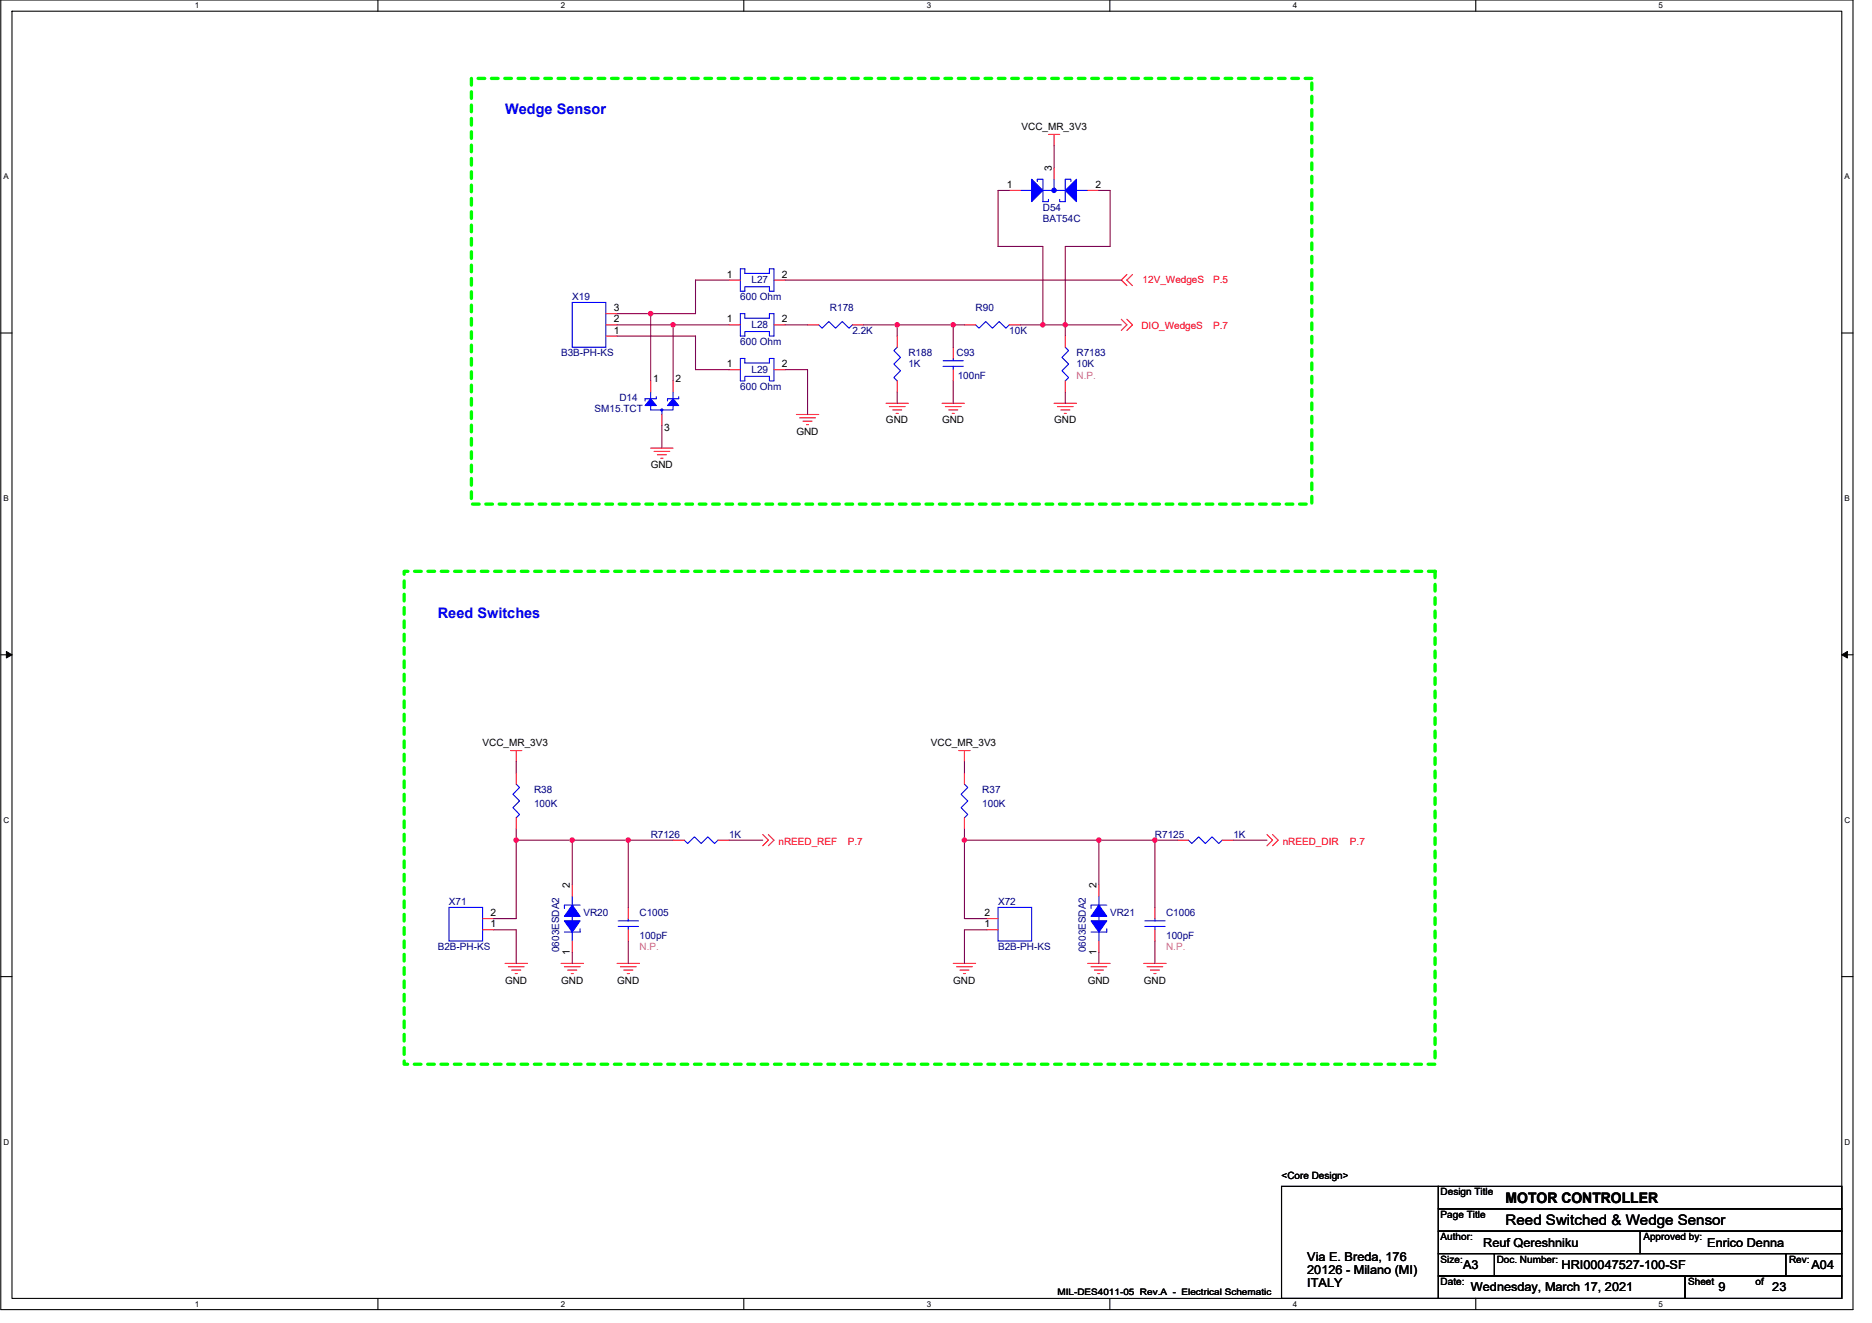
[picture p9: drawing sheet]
<svg xmlns="http://www.w3.org/2000/svg" width="297mm" height="210mm" viewBox="0 0 297 210" stroke-linecap="round" stroke-linejoin="round" font-family="sans-serif">
<path d="M.1 0h293.9v207.9h-293.9zM1.9 1.8h290.3v204.3h-290.3z" fill="none" stroke="#000" stroke-width=".17"/>
<g fill="#fff">
<path d="M30.9 .2h.7v1.4h-.7z"/>
<path d="M30.9 206.3h.7v1.4h-.7z"/>
</g>
<path d="M60 0v1.8M60 206.1v1.8" fill="none" stroke="#000" stroke-width=".17"/>
<g fill="#fff">
<path d="M89 .2h.7v1.4h-.7z"/>
<path d="M89 206.3h.7v1.4h-.7z"/>
</g>
<path d="M118 0v1.8M118 206.1v1.8" fill="none" stroke="#000" stroke-width=".17"/>
<g fill="#fff">
<path d="M147 .2h.7v1.4h-.7z"/>
<path d="M147 206.3h.7v1.4h-.7z"/>
</g>
<path d="M176.1 0v1.8M176.1 206.1v1.8" fill="none" stroke="#000" stroke-width=".17"/>
<g fill="#fff">
<path d="M205.1 .2h.7v1.4h-.7z"/>
<path d="M205.1 206.3h.7v1.4h-.7z"/>
</g>
<path d="M234.2 0v1.8M234.2 206.1v1.8" fill="none" stroke="#000" stroke-width=".17"/>
<g fill="#fff">
<path d="M263.2 .2h.7v1.4h-.7z"/>
<path d="M263.2 206.3h.7v1.4h-.7z"/>
<path d="M.5 27.3h.9v1.4h-.9z"/>
<path d="M292.7 27.3h.8v1.4h-.8z"/>
<path d="M.6 78.4h.8v1.4h-.8z"/>
<path d="M292.7 78.4h.8v1.4h-.8z"/>
</g>
<path d="M.1 52.9h1.8M292.2 52.9h1.8" fill="none" stroke="#000" stroke-width=".17"/>
<g fill="#fff">
<path d="M.6 129.5h.9v1.4h-.9z"/>
<path d="M292.7 129.5h.9v1.4h-.9z"/>
</g>
<path d="M.1 103.9h1.8M292.2 103.9h1.8" fill="none" stroke="#000" stroke-width=".17"/>
<path d="M1 103.4l.9 .5-.9 .5zM292.2 103.9l.9-.5v1z" fill="#000" stroke="#000" stroke-width=".16"/>
<g fill="#fff">
<path d="M.6 180.5h.9v1.4h-.9z"/>
<path d="M292.7 180.5h.9v1.4h-.9z"/>
</g>
<path d="M.1 155h1.8M292.2 155h1.8M203.3 188.3h24.9v17.8h-24.9zM228.2 191.9h64v3.5h-64zM228.2 195.4h64v3.6h-64zM228.2 199h8.9v3.5h-8.9zM228.2 188.3h64v3.6h-64zM237.1 199h46.3v3.5h-46.3zM260.2 195.4v3.6M283.4 199h8.8v3.5h-8.8zM228.2 202.5h39.2v3.6h-39.2zM267.4 202.5h24.8v3.6h-24.8z" fill="none" stroke="#000" stroke-width=".17"/>
<path d="M74.8 12.4h133.3v67.6h-133.3zM64.1 90.7h163.6v78.2h-163.6z" fill="none" stroke="#0f0" stroke-width=".53" stroke-dasharray="1.1 1.1"/>
<g fill="none" stroke="#f00" stroke-width=".17">
<path d="M160.1 30.2h1.8M166.4 21.3h1.7M167.3 21.3v1.8M167.3 26.7v1.7M172.6 30.2h1.8M96.1 53.3h1.8M96.1 51.6h1.8M96.1 49.8h1.8M115.7 51.6h1.8M115.7 58.7h1.8M115.7 44.4h1.8M122.8 51.6h1.8"/>
<path d="M122.8 58.7h1.8M122.8 44.4h1.8M128.1 51.6h1.8M135.3 51.6h1.7M142.4 53.3v1.8M151.3 55.1v1.8M151.3 58.7v1.8M153 51.6h1.8M160.1 51.6h1.8M169 53.3v1.8M177.9 50.7l.9 .9-.9 .9M178.8 43.6l-.9 .8 .9 .9"/>
<path d="M178.8 50.7l.9 .9-.9 .9M179.7 43.6l-.9 .8 .9 .9M103.2 71.1h3.6M103.2 60.5v1.7M103.8 71.6h2.5M104.3 72.2h1.4M104.9 72.7h.3M105 65.8v1.8M106.8 60.5v1.7M126.4 65.8h3.5M126.9 66.3h2.5M127.4 66.8h1.5"/>
<path d="M128 67.4h.3M140.6 64h3.5M141.1 64.5h2.5M141.6 65.1h1.5M142.2 65.6h.3M142.4 60.5v1.7M149.5 64h3.5M150 64.5h2.5M150.5 65.1h1.5M151.1 65.6h.3M167.3 64h3.5M167.8 64.5h2.5"/>
<path d="M168.3 65.1h1.5M168.9 65.6h.3M169 60.5v1.7M81 119.1h1.8M81.9 119.1v1.8M152.1 119.1h1.8M153 119.1v1.8M81.9 122.7v1.8M81.9 129.8v1.8M106.8 133.3h1.8M113.9 133.3h1.8M121 132.5l.9 .8-.9 .9"/>
<path d="M121.9 132.5l.9 .8-.9 .9M153 122.7v1.8M153 129.8v1.8M186.8 133.3h1.8M193.9 133.3h1.8M201 132.5l.9 .8-.9 .9M201.9 132.5l.9 .8-.9 .9M76.6 147.6h1.8M76.6 145.8h1.8M80.1 152.9h3.6M80.7 153.4h2.5M81.2 154h1.4"/>
<path d="M81.7 154.5h.4M89 152.9h3.6M89.6 153.4h2.5M90.1 154h1.4M90.6 154.5h.4M90.8 149.4v1.7M90.8 140.5v1.7M97.9 152.9h3.6M98.4 153.4h2.5M99 154h1.4M99.5 154.5h.4M99.7 144v1.8"/>
<path d="M99.7 147.6v1.8M151.3 152.9h3.5M151.8 153.4h2.5M152.3 154h1.5M152.9 154.5h.3M156.6 147.6h1.8M156.6 145.8h1.8M172.6 152.9h3.5M173.1 153.4h2.5M173.6 154h1.5M174.2 154.5h.3M174.4 149.4v1.7"/>
<path d="M174.4 140.5v1.7M181.5 152.9h3.5M182 153.4h2.5M182.5 154h1.5M183.1 154.5h.3M183.3 144v1.8M183.3 147.6v1.8"/>
</g>
<g fill="none" stroke="#00f" stroke-width=".17">
<path d="M161.9 30.2h1.8M164.6 28.8v-.4h.9v3.6h.9v-.4M165.5 30.2h1.8M167.3 28.4v1.8M167.3 30.2h1.7M169.9 28.8v-.4h-.9v3.6h-.9v-.4M170.8 30.2h1.8M90.8 48h5.3v7.1h-5.3zM117.5 49.8h.7v.7h3.9v-.7h.7v3.5h-.7v-.7h-3.9v.7h-.7zM117.5 56.9h.7v.7h3.9v-.7h.7v3.6h-.7v-.8h-3.9v.8h-.7zM117.5 42.7h.7v.7h3.9v-.7h.7v3.5h-.7v-.7h-3.9v.7h-.7zM129.9 51.6l.5 .5 1.1-1.1 1.1 1.1 1-1.1 1.1 1.1 .6-.5"/>
<path d="M142.4 55.1l-.6 .5 1.1 1.1-1.1 1.1 1.1 1-1.1 1.1 .6 .6M149.6 58.1h3.3M149.6 57.3h3.3M151.3 56.9v.4M151.3 58.1v.6M154.8 51.6l.5 .5 1.1-1.1 1.1 1.1 1-1.1 1.1 1.1 .5-.5M169 55.1l.6 .5-1.1 1.1 1.1 1.1-1.1 1 1.1 1.1-.6 .6M103.2 62.2v2.9h3.6v-2.9M104.1 62.9v.4h-1.7v.3M105 65.1v.7M107.7 62.9v.4h-1.8v.3M81.9 124.5l.5 .5-1 1.1 1 1-1 1.1 1 1.1-.5 .5"/>
<path d="M108.6 133.3l.5 .6 1.1-1.1 1 1.1 1.1-1.1 1.1 1.1 .5-.6M153 124.5l.6 .5-1.1 1.1 1.1 1-1.1 1.1 1.1 1.1-.6 .5M188.6 133.3l.5 .6 1.1-1.1 1.1 1.1 1-1.1 1.1 1.1 .5-.6M71.2 144h5.4v5.4h-5.4zM90.8 142.2v7.2M92.1 143.7h-2.5v.5M92.1 147.4v.5h-2.5M98.1 147h3.2M98.1 146.2h3.2M99.7 145.8v.4M99.7 147v.6M158.4 144h5.3v5.4h-5.3z"/>
<path d="M174.4 142.2v7.2M175.6 147.4v.5h-2.5M175.6 143.7h-2.5v.5M181.6 147h3.3M181.6 146.2h3.3M183.3 145.8v.4M183.3 147v.6"/>
</g>
<g fill="#00f" stroke="#00f" stroke-width=".17">
<path d="M90.8 143.7l1.3 1.7h-2.5z" fill-rule="evenodd"/>
<path d="M89.6 146.2h2.5l-1.3 1.7z" fill-rule="evenodd"/>
<path d="M106.8 63.3l.9 1.1h-1.8z" fill-rule="evenodd"/>
<path d="M103.2 63.3l.9 1.1h-1.7z" fill-rule="evenodd"/>
<path d="M104.9 64.9h.2v.3h-.2z" fill-rule="evenodd"/>
<path d="M163.7 28.4l1.8 1.8-1.8 1.8z" fill-rule="evenodd"/>
<path d="M170.8 28.4v3.6l-1.8-1.8z" fill-rule="evenodd"/>
<path d="M174.4 143.7l1.2 1.7h-2.5z" fill-rule="evenodd"/>
<path d="M173.1 146.2h2.5l-1.2 1.7z" fill-rule="evenodd"/>
<circle cx="167.2" cy="30.2" r=".35"/>
</g>
<g fill="none" stroke="#800040" stroke-width=".17">
<path d="M160.1 30.2h-1.7v8.9h7.1v12.5M167.3 23.1v3.6M174.4 30.2h1.7v8.9h-7.1v12.5M97.9 49.8h5.3M97.9 53.3h12.5v5.4h5.3M97.9 51.6h8.9M103.2 49.8v10.7M106.8 51.6v8.9M106.8 51.6h8.9M115.7 44.4h-5.3v5.4h-7.2M124.6 44.4h53.3M124.6 51.6h3.5"/>
<path d="M124.6 58.7h3.5v7.1M137 51.6h5.4M142.4 51.6v1.7M142.4 51.6h8.9M151.3 51.6v3.5M151.3 51.6h1.7M161.9 51.6h3.6M165.5 51.6h3.5M169 51.6v1.7M169 51.6h8.9M105 67.6v3.5M142.4 62.2v1.8"/>
<path d="M151.3 60.5v3.5M169 62.2v1.8M81.9 120.9v1.8M81.9 133.3v12.5h-3.5M81.9 133.3h8.9M81.9 131.6v1.7M90.8 133.4v7.1M90.8 133.3h8.9M99.7 133.3v10.7M99.7 133.3h7.1M115.7 133.3h5.3M153 120.9v1.8"/>
<path d="M153 133.3h21.4M153 133.3v12.5h3.6M153 131.6v1.7M174.4 133.4v7.1M174.4 133.3h8.9M183.3 133.3v10.7M183.3 133.3h3.5M195.7 133.3h5.3M78.4 147.6h3.5v5.3M90.8 151.1v1.8M99.7 149.4v3.5M156.6 147.6h-3.6v5.3"/>
<path d="M174.4 151.1v1.8M183.3 149.4v3.5"/>
</g>
<g fill="#f0f" stroke="#f0f" stroke-width=".17">
<circle cx="165.5" cy="51.5" r=".35"/>
<circle cx="169" cy="51.5" r=".35"/>
<circle cx="103.2" cy="49.8" r=".35"/>
<circle cx="106.8" cy="51.5" r=".35"/>
<circle cx="151.2" cy="51.5" r=".35"/>
<circle cx="142.4" cy="51.5" r=".35"/>
<circle cx="174.4" cy="133.3" r=".35"/>
<circle cx="153" cy="133.3" r=".35"/>
<circle cx="81.9" cy="133.3" r=".35"/>
<circle cx="99.7" cy="133.3" r=".35"/>
<circle cx="90.8" cy="133.3" r=".35"/>
<circle cx="183.2" cy="133.3" r=".35"/>
</g>
<g font-size="2.3" fill="#00f">
<text x="80.1" y="18.1">Wedge Sensor</text>
<text x="69.5" y="98.1">Reed Switches</text>
</g>
<g font-size="2.3">
<text x="238.9" y="191">MOTOR CONTROLLER</text>
<text x="238.9" y="194.5">Reed Switched &amp; Wedge Sensor</text>
</g>
<g font-size="1.9">
<text x="235.3" y="197.9">Reuf Qereshniku</text>
<text x="270.9" y="197.9">Enrico Denna</text>
<text x="207.4" y="200.2">Via E. Breda, 176</text>
<text x="207.4" y="202.2">20126 - Milano (MI)</text>
<text x="232.2" y="201.4">A3</text>
<text x="247.8" y="201.4">HRI00047527-100-SF</text>
<text x="287.4" y="201.4">A04</text>
<text x="207.4" y="204.2">ITALY</text>
<text x="233.4" y="205">Wednesday, March 17, 2021</text>
<text x="272.7" y="205">9</text>
<text x="281.2" y="205">23</text>
</g>
<g font-size="1.6">
<text x="162.1" y="20.6">VCC_MR_3V3</text>
<text x="159.8" y="29.8">1</text>
<text x="166.9" y="27.2" transform="rotate(-90 166.9 27.2)">3</text>
<text x="173.8" y="29.8">2</text>
<text x="115.3" y="44.1">1</text>
<text x="124.1" y="44.1">2</text>
<text x="97.4" y="53">1</text>
<text x="97.4" y="51.2">2</text>
<text x="97.4" y="49.4">3</text>
<text x="115.3" y="51.2">1</text>
<text x="124.1" y="51.2">2</text>
<text x="115.3" y="58.3">1</text>
<text x="124.1" y="58.3">2</text>
<text x="103.6" y="60.6">1</text>
<text x="107.2" y="60.6">2</text>
<text x="105.4" y="68.5">3</text>
<text x="126.4" y="69">GND</text>
<text x="140.6" y="67.2">GND</text>
<text x="149.5" y="67.2">GND</text>
<text x="167.3" y="67.2">GND</text>
<text x="103.2" y="74.3">GND</text>
<text x="76.6" y="118.4">VCC_MR_3V3</text>
<text x="147.7" y="118.4">VCC_MR_3V3</text>
<text x="90.4" y="141" transform="rotate(-90 90.4 141)">2</text>
<text x="174" y="141" transform="rotate(-90 174 141)">2</text>
<text x="77.8" y="147.2">1</text>
<text x="77.8" y="145.4">2</text>
<text x="156.2" y="147.2">1</text>
<text x="156.2" y="145.4">2</text>
<text x="90.4" y="151.5" transform="rotate(-90 90.4 151.5)">1</text>
<text x="174" y="151.5" transform="rotate(-90 174 151.5)">1</text>
<text x="80.1" y="156.1">GND</text>
<text x="89" y="156.1">GND</text>
<text x="97.9" y="156.1">GND</text>
<text x="151.3" y="156.1">GND</text>
<text x="172.6" y="156.1">GND</text>
<text x="181.5" y="156.1">GND</text>
<text x="203.3" y="187">&lt;Core Design&gt;</text>
<text x="228.6" y="189.7">Design Title</text>
<text x="228.6" y="193.3">Page Title</text>
<text x="228.6" y="196.8">Author:</text>
<text x="260.8" y="196.8">Approved by:</text>
<text x="228.6" y="200.4">Size:</text>
<text x="228.6" y="203.9">Date:</text>
<text x="237.5" y="200.4">Doc. Number:</text>
<text x="267.9" y="203.9">Sheet</text>
<text x="278.5" y="203.9">of</text>
<text x="283.9" y="200.4">Rev:</text>
</g>
<g font-size="1.6" fill="#000080">
<text x="165.5" y="33.4">D54</text>
<text x="165.5" y="35.2">BAT54C</text>
<text x="90.8" y="47.6">X19</text>
<text x="117.5" y="47.6">600 Ohm</text>
<text x="119.2" y="45">L27</text>
<text x="119.2" y="52.1">L28</text>
<text x="131.7" y="49.4">R178</text>
<text x="135.3" y="53">2.2K</text>
<text x="154.8" y="49.4">R90</text>
<text x="160.1" y="53">10K</text>
<text x="89" y="56.5">B3B-PH-KS</text>
<text x="117.5" y="54.8">600 Ohm</text>
<text x="119.2" y="59.2">L29</text>
<text x="144.1" y="56.5">R188</text>
<text x="144.1" y="58.3">1K</text>
<text x="151.8" y="56.5">C93</text>
<text x="170.8" y="56.5">R7183</text>
<text x="170.8" y="58.3">10K</text>
<text x="94.4" y="65.4">SM15.TCT</text>
<text x="98.3" y="63.6">D14</text>
<text x="117.5" y="61.9">600 Ohm</text>
<text x="152" y="60.1">100nF</text>
<text x="84.7" y="125.9">R38</text>
<text x="155.9" y="125.9">R37</text>
<text x="84.7" y="128">100K</text>
<text x="155.9" y="128">100K</text>
<text x="103.2" y="133">R7126</text>
<text x="115.7" y="133">1K</text>
<text x="183.3" y="133">R7125</text>
<text x="195.7" y="133">1K</text>
<text x="71.2" y="143.7">X71</text>
<text x="158.4" y="143.7">X72</text>
<text x="92.6" y="145.4">VR20</text>
<text x="101.5" y="145.4">C1005</text>
<text x="101.5" y="149">100pF</text>
<text x="176.1" y="145.4">VR21</text>
<text x="185" y="145.4">C1006</text>
<text x="185" y="149">100pF</text>
<text x="69.5" y="150.8">B2B-PH-KS</text>
<text x="88.7" y="151.1" transform="rotate(-90 88.7 151.1)">0603ESDA2</text>
<text x="158.4" y="150.8">B2B-PH-KS</text>
<text x="172.3" y="151.1" transform="rotate(-90 172.3 151.1)">0603ESDA2</text>
</g>
<g font-size="1.6" fill="#f00">
<text x="181.3" y="45">12V_WedgeS</text>
<text x="192.5" y="45">P.5</text>
<text x="181.1" y="52.3">DIO_WedgeS</text>
<text x="192.5" y="52.3">P.7</text>
<text x="123.5" y="134">nREED_REF</text>
<text x="134.5" y="134">P.7</text>
<text x="203.5" y="134">nREED_DIR</text>
<text x="214.2" y="134">P.7</text>
</g>
<g font-size="1.6" fill="#f0f">
<text x="170.8" y="60.1">N.P.</text>
<text x="101.5" y="150.8">N.P.</text>
<text x="185" y="150.8">N.P.</text>
</g>
<text font-size="1.4" x="167.8" y="205.6">MIL-DES4011-05 Rev.A - Electrical Schematic</text>
<g font-size="1.3">
<text x="30.9" y="1.3">1</text>
<text x="89" y="1.3">2</text>
<text x="147" y="1.3">3</text>
<text x="205.1" y="1.3">4</text>
<text x="263.2" y="1.3">5</text>
<text x=".6" y="28.4">A</text>
<text x="292.7" y="28.4">A</text>
<text x=".6" y="79.5">B</text>
<text x="292.7" y="79.5">B</text>
<text x=".6" y="130.6">C</text>
<text x="292.7" y="130.6">C</text>
<text x=".6" y="181.7">D</text>
<text x="292.7" y="181.7">D</text>
<text x="30.9" y="207.4">1</text>
<text x="89" y="207.4">2</text>
<text x="147" y="207.4">3</text>
<text x="205.1" y="207.4">4</text>
<text x="263.2" y="207.4">5</text>
</g>
</svg>
